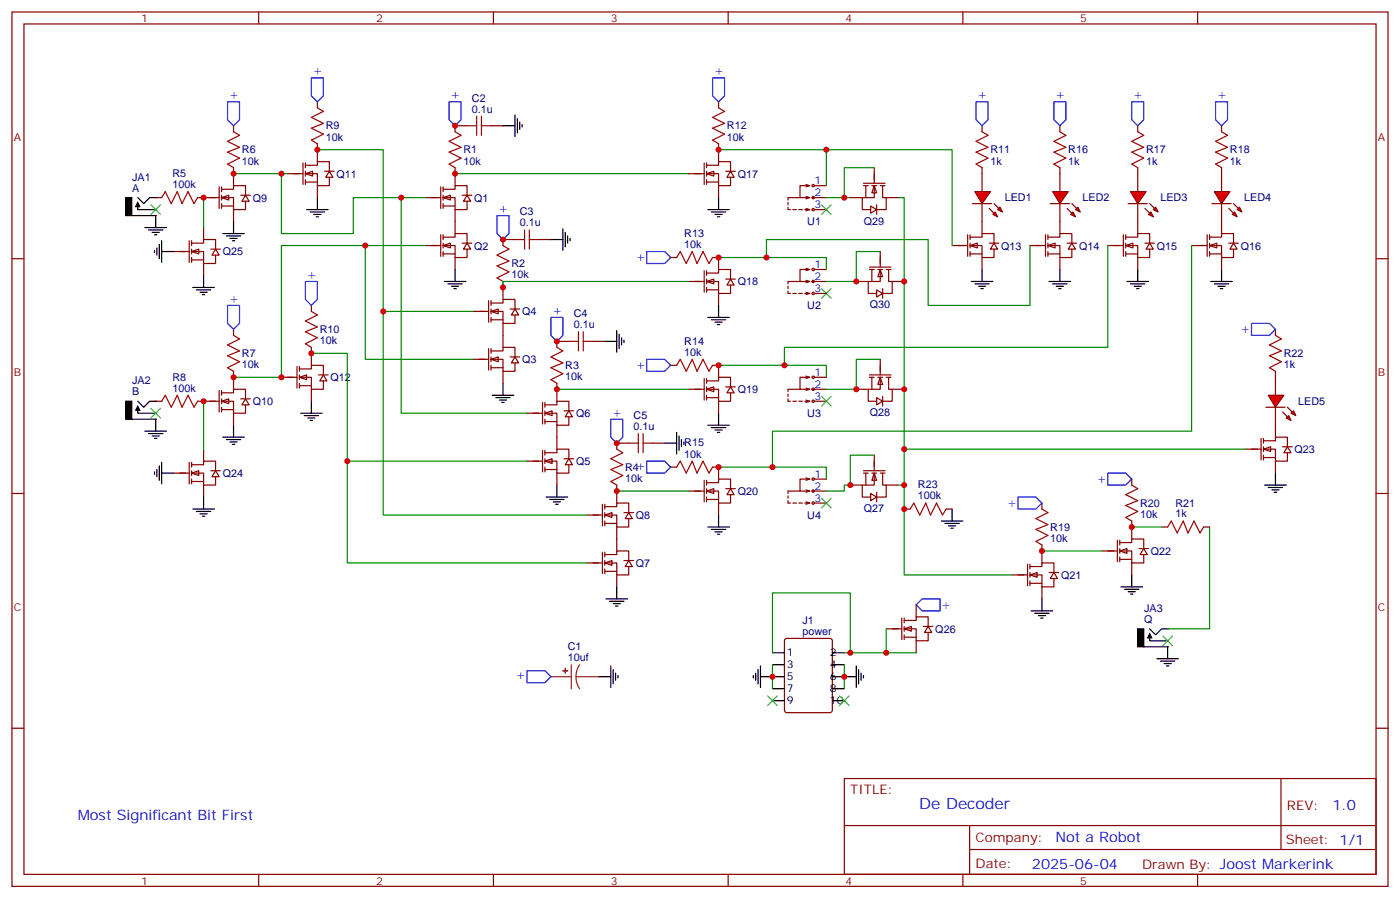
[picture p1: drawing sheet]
<svg xmlns="http://www.w3.org/2000/svg" width="412mm" height="265mm" viewBox="0 0 412 265" stroke-linecap="round" stroke-linejoin="round" font-family="sans-serif">
<g fill="none" stroke="#870000" stroke-width=".35">
<path d="M3.5 3.5h405.4v257.6h-405.4zM7.1 7.1h398.2v250.4h-398.2zM76.2 3.5v3.6M145.3 3.5v3.6M214.5 3.5v3.6M283.6 3.5v3.6M352.8 3.5v3.6M3.5 76.2h3.6M405.3 76.2h3.6M3.5 145.3h3.6M405.3 145.3h3.6M3.5 214.5h3.6"/>
<path d="M405.3 214.5h3.6M248.7 229.3h156.6v28.2h-156.6zM377.3 229.3v20.9M76.2 257.5v3.6M145.3 257.5v3.6M214.5 257.5v3.6M248.7 243.2h156.5M283.6 257.5v3.6M285.6 250.2h119.6M285.6 243.2v14.1M352.8 257.5v3.6"/>
</g>
<g fill="#fff" stroke="#870000" stroke-width=".35">
<path d="M130.5 58.2l2.1-.7v1.4z"/>
<path d="M137.6 57.5l1 1.8h-2.1z"/>
</g>
<path d="M125.2 58.2h4.6M129.8 55v6.4M130.5 55.7h3.6v-1h3.5v2.8M130.5 58.2h3.6v3.5h3.5v-2.4M130.5 55v1.4M130.5 57.5v1.4M130.5 60v1.4M134.1 51.2v3.5M136.2 57.5h2.8M130.5 60.7h3.6M134.1 61.7v3.6" fill="none" stroke="#870000" stroke-width=".35"/>
<g fill="#fff" stroke="#870000" stroke-width=".35">
<path d="M130.5 72.3l2.1-.7v1.4z"/>
<path d="M137.6 71.6l1 1.8h-2.1z"/>
</g>
<g fill="none" stroke="#870000" stroke-width=".35">
<path d="M134.1 37v1.8M134.1 49.4v1.8M125.2 72.3h4.6M129.8 69.1v6.4M130.5 69.8h3.6v-1h3.5v2.8M130.5 72.3h3.6v3.5h3.5v-2.4M130.5 74.8h3.6M130.5 69.1v1.5M130.5 71.6v1.4M130.5 74.1v1.4M134.1 65.3v3.5M134.1 75.8v3.6"/>
<path d="M136.2 71.6h2.8M148.2 70.6v1.7M148.2 82.9v1.8"/>
</g>
<path d="M134.1 79.4v3.5M130.9 82.9h6.3M131.9 83.6h4.3M133 84.3h2.1M133.7 85h.7M145 116.4h6.3M146 117.1h4.3M147.1 117.8h2.1M147.8 118.5h.7M148.2 112.9v3.5" fill="none" stroke="#000" stroke-width=".35"/>
<path d="M134.1 38.8l1.7 1.1-3.5 1.7 3.5 1.8-3.5 1.4 3.5 1.8-3.5 1.7 1.8 1.1M148.2 72.3l1.7 1.1-3.5 1.7 3.5 1.8-3.5 1.4 3.5 1.8-3.5 1.7 1.8 1.1" fill="none" stroke="#a10000" stroke-width=".35"/>
<path d="M132.3 30h3.5v5.3l-1.7 1.7-1.8-1.7zM146.4 63.5h3.5v5.3l-1.7 1.8-1.8-1.8z" fill="none" stroke="#00f" stroke-width=".35"/>
<g fill="#fff" stroke="#870000" stroke-width=".35">
<path d="M144.6 105.8l2.2-.7v1.4z"/>
<path d="M151.7 105.1l1.1 1.8h-2.2z"/>
</g>
<path d="M148.2 98.8v3.5M139.3 105.8h4.6M143.9 102.7v6.3M144.6 103.4h3.6v-1.1h3.5v2.8M144.6 105.8h3.6v3.6h3.5v-2.5M144.6 108.3h3.6M144.6 102.7v1.4M144.6 105.1v1.4M144.6 107.6v1.4M148.2 109.4v3.5M150.3 105.1h2.8" fill="none" stroke="#870000" stroke-width=".35"/>
<g fill="#fff" stroke="#870000" stroke-width=".35">
<path d="M144.6 91.7l2.2-.7v1.4z"/>
<path d="M151.7 91l1.1 1.8h-2.2z"/>
</g>
<g fill="none" stroke="#870000" stroke-width=".35">
<path d="M139.3 91.7h4.6M143.9 88.5v6.4M144.6 89.3h3.6v-1.1h3.5v2.8M144.6 91.7h3.6v3.6h3.5v-2.5M144.6 94.2h3.6M144.6 88.5v1.5M144.6 91v1.4M144.6 93.5v1.4M148.2 84.7v3.5M148.2 95.3v3.5M150.3 91h2.8M164 100.5v1.8"/>
<path d="M164 112.9v1.8"/>
</g>
<path d="M162.3 93.5h3.5v5.3l-1.8 1.7-1.7-1.7z" fill="none" stroke="#00f" stroke-width=".35"/>
<path d="M164 102.3l1.8 1.1-3.5 1.7 3.5 1.8-3.5 1.4 3.5 1.8-3.5 1.7 1.7 1.1" fill="none" stroke="#a10000" stroke-width=".35"/>
<path d="M160.9 146.4h6.3M161.9 147.1h4.3M163 147.8h2.1M163.7 148.5h.7M164 142.9v3.5" fill="none" stroke="#000" stroke-width=".35"/>
<g fill="#fff" stroke="#870000" stroke-width=".35">
<path d="M160.5 135.8l2.1-.7v1.4z"/>
<path d="M167.6 135.1l1 1.8h-2.1z"/>
</g>
<path d="M155.2 135.8h4.6M159.8 132.6v6.4M160.5 133.4h3.5v-1.1h3.6v2.8M160.5 135.8h3.5v3.5h3.6v-2.4M160.5 138.3h3.5M160.5 132.6v1.5M160.5 135.1v1.4M160.5 137.6v1.4M164 128.8v3.5M164 139.3v3.6M166.2 135.1h2.8" fill="none" stroke="#870000" stroke-width=".35"/>
<g fill="#fff" stroke="#870000" stroke-width=".35">
<path d="M160.5 121.7l2.1-.7v1.4z"/>
<path d="M167.6 121l1 1.8h-2.1z"/>
</g>
<g fill="none" stroke="#870000" stroke-width=".35">
<path d="M159.8 118.5v6.4M160.5 119.2h3.5v-1h3.6v2.8M160.5 118.5v1.4M164 114.7v3.5M155.2 121.7h4.6M160.5 121.7h3.5v3.5h3.6v-2.4M160.5 124.2h3.5M160.5 121v1.4M160.5 123.5v1.4M164 125.2v3.6M166.2 121h2.8M181.7 130.5v1.8"/>
<path d="M181.7 142.9v1.7"/>
</g>
<path d="M179.9 123.5h3.5v5.3l-1.7 1.7-1.8-1.7z" fill="none" stroke="#00f" stroke-width=".35"/>
<path d="M181.7 132.3l1.7 1.1-3.5 1.7 3.5 1.8-3.5 1.4 3.5 1.8-3.5 1.7 1.8 1.1" fill="none" stroke="#a10000" stroke-width=".35"/>
<path d="M178.5 176.4h6.4M179.6 177.1h4.2M180.6 177.8h2.1M181.3 178.5h.7M181.7 172.9v3.5" fill="none" stroke="#000" stroke-width=".35"/>
<g fill="#fff" stroke="#870000" stroke-width=".35">
<path d="M178.2 165.8l2.1-.7v1.4z"/>
<path d="M185.2 165.1l1.1 1.8h-2.2z"/>
</g>
<path d="M181.7 158.8v3.5M172.9 165.8h4.5M177.4 162.6v6.4M178.2 163.3h3.5v-1h3.5v2.8M178.2 165.8h3.5v3.5h3.5v-2.4M178.2 168.3h3.5M178.2 162.6v1.4M178.2 165.1v1.4M178.2 167.6v1.4M181.7 169.3v3.6M183.8 165.1h2.8" fill="none" stroke="#870000" stroke-width=".35"/>
<g fill="#fff" stroke="#870000" stroke-width=".35">
<path d="M178.2 151.7l2.1-.7v1.4z"/>
<path d="M185.2 151l1.1 1.8h-2.2z"/>
</g>
<path d="M172.9 151.7h4.5M177.4 148.5v6.4M178.2 149.2h3.5v-1h3.5v2.8M178.2 151.7h3.5v3.5h3.5v-2.4M178.2 154.2h3.5M178.2 148.5v1.4M178.2 151v1.4M178.2 153.5v1.4M181.7 144.6v3.6M181.7 155.2v3.6M183.8 151h2.8" fill="none" stroke="#870000" stroke-width=".35"/>
<g fill="#870000">
<circle cx="45.9" cy="63.5" r=".18"/>
<circle cx="45.9" cy="61.7" r=".18"/>
<circle cx="45.9" cy="58.2" r=".18"/>
</g>
<path d="M37 58.2h1.8v5.3h-1.8z" fill="#000" stroke="#000" stroke-width=".35"/>
<path d="M40.6 60v1.7h5.3M40.6 58.2l1.7 1.8 1.8-1.8h1.8M38.8 63.5h7.1" fill="none" stroke="#000" stroke-width=".35"/>
<path d="M40.6 59.3l.9 1.7h-1.8z" fill="#000"/>
<path d="M47.6 58.2l1.1-1.8 1.7 3.6 1.8-3.6 1.4 3.6 1.8-3.6 1.7 3.6 1.1-1.8" fill="none" stroke="#a10000" stroke-width=".35"/>
<path d="M45.9 58.2h1.7M58.2 58.2h1.8" fill="none" stroke="#870000" stroke-width=".35"/>
<g fill="#fff" stroke="#870000" stroke-width=".35">
<path d="M65.3 58.2l2.1-.7v1.4z"/>
<path d="M72.3 57.5l1.1 1.8h-2.1z"/>
</g>
<g fill="none" stroke="#870000" stroke-width=".35">
<path d="M68.8 37v1.8M60 58.2h4.6M64.6 55v6.4M65.3 55.7h3.5v-1h3.5v2.8M65.3 58.2h3.5v3.5h3.5v-2.4M65.3 55v1.4M65.3 57.5v1.4M65.3 60v1.4M68.8 49.4v5.3M70.9 57.5h2.8M65.3 60.7h3.5M68.8 61.7v3.6"/>
<path d="M68.8 97v1.8M68.8 109.4v1.7"/>
</g>
<g fill="none" stroke="#000" stroke-width=".35">
<path d="M42.7 67h6.3M43.7 67.7h4.3M44.8 68.4h2.1M45.5 69.1h.7M45.9 63.5v3.5M65.6 68.8h6.4M66.7 69.5h4.2M67.7 70.2h2.1M68.4 70.9h.7M68.8 65.3v3.5M42.7 127h6.3M43.7 127.7h4.3"/>
<path d="M44.8 128.4h2.1M45.5 129.1h.7M45.9 123.5v3.5M65.6 128.8h6.4M66.7 129.5h4.2M67.7 130.2h2.1M68.4 130.9h.7M68.8 125.2v3.6"/>
</g>
<path d="M67 30h3.6v5.3l-1.8 1.7-1.8-1.7zM67 90h3.6v5.3l-1.8 1.7-1.8-1.7z" fill="none" stroke="#00f" stroke-width=".35"/>
<path d="M68.8 38.8l1.8 1.1-3.6 1.7 3.6 1.8-3.6 1.4 3.6 1.8-3.6 1.7 1.8 1.1M68.8 98.8l1.8 1-3.6 1.8 3.6 1.8-3.6 1.4 3.6 1.7-3.6 1.8 1.8 1.1" fill="none" stroke="#a10000" stroke-width=".35"/>
<g fill="#fff" stroke="#870000" stroke-width=".35">
<path d="M65.3 118.2l2.1-.7v1.4z"/>
<path d="M72.3 117.5l1.1 1.7h-2.1z"/>
</g>
<path d="M45.9 118.2h1.7M58.2 118.2h6.4M64.6 115v6.4M65.3 115.7h3.5v-1h3.5v2.8M65.3 118.2h3.5v3.5h3.5v-2.5M65.3 115v1.4M65.3 117.5v1.4M65.3 119.9v1.5M68.8 111.1v3.6M70.9 117.5h2.8M65.3 120.7h3.5M68.8 121.7v3.5" fill="none" stroke="#870000" stroke-width=".35"/>
<path d="M47.6 118.2l1.1-1.8 1.7 3.5 1.8-3.5 1.4 3.5 1.8-3.5 1.7 3.5 1.1-1.7" fill="none" stroke="#a10000" stroke-width=".35"/>
<g fill="#870000">
<circle cx="45.9" cy="123.5" r=".18"/>
<circle cx="45.9" cy="121.7" r=".18"/>
<circle cx="45.9" cy="118.2" r=".18"/>
</g>
<path d="M37 118.2h1.8v5.3h-1.8z" fill="#000" stroke="#000" stroke-width=".35"/>
<path d="M93.5 58.2v3.5M90.3 61.7h6.4M91.4 62.4h4.2M92.4 63.1h2.1M93.1 63.9h.7M40.6 119.9v1.8h5.3M40.6 118.2l1.7 1.7 1.8-1.7h1.8M38.8 123.5h7.1" fill="none" stroke="#000" stroke-width=".35"/>
<path d="M40.6 119.2l.9 1.8h-1.8z" fill="#000"/>
<path d="M44.4 60.3l2.9 2.8M47.3 60.3l-2.9 2.8M44.4 120.3l2.9 2.8M47.3 120.3l-2.9 2.8" fill="none" stroke="#3c3" stroke-width=".35"/>
<path d="M93.5 31.8l1.7 1-3.5 1.8 3.5 1.7-3.5 1.4 3.5 1.8-3.5 1.8 1.8 1" fill="none" stroke="#a10000" stroke-width=".35"/>
<path d="M93.5 30v1.8M93.5 42.3v1.8" fill="none" stroke="#870000" stroke-width=".35"/>
<path d="M91.7 22.9h3.5v5.3l-1.7 1.8-1.8-1.8z" fill="none" stroke="#00f" stroke-width=".35"/>
<g fill="#fff" stroke="#870000" stroke-width=".35">
<path d="M90 51.2l2.1-.8v1.5z"/>
<path d="M97 50.4l1.1 1.8h-2.1z"/>
</g>
<g fill="none" stroke="#870000" stroke-width=".35">
<path d="M84.7 51.2h4.6M89.3 48v6.3M90 48.7h3.5v-1.1h3.5v2.8M90 51.2h3.5v3.5h3.5v-2.5M90 53.6h3.5M90 48v1.4M90 50.4v1.5M90 52.9v1.4M93.5 44.1v3.5M93.5 54.7v3.5M95.6 50.4h2.8M91.7 90v1.7"/>
<path d="M91.7 102.3v1.8"/>
</g>
<path d="M68.8 51.2h15.9" fill="none" stroke="#008700" stroke-width=".35"/>
<path d="M91.7 91.7l1.8 1.1-3.5 1.7 3.5 1.8-3.5 1.4 3.5 1.8-3.5 1.7 1.7 1.1" fill="none" stroke="#a10000" stroke-width=".35"/>
<path d="M90 82.9h3.5v5.3l-1.8 1.8-1.7-1.8z" fill="none" stroke="#00f" stroke-width=".35"/>
<path d="M91.7 118.2v3.5M88.5 121.7h6.4M89.6 122.4h4.2M90.7 123.1h2.1M91.4 123.8h.7" fill="none" stroke="#000" stroke-width=".35"/>
<g fill="#fff" stroke="#870000" stroke-width=".35">
<path d="M88.2 111.1l2.1-.7v1.4z"/>
<path d="M95.2 110.4l1.1 1.8h-2.1z"/>
</g>
<path d="M82.9 111.1h4.6M87.5 108v6.3M88.2 108.7h3.5v-1.1h3.5v2.8M88.2 111.1h3.5v3.6h3.5v-2.5M88.2 113.6h3.5M88.2 108v1.4M88.2 110.4v1.4M88.2 112.9v1.4M91.7 104.1v3.5M91.7 114.7v3.5M93.8 110.4h2.9" fill="none" stroke="#870000" stroke-width=".35"/>
<path d="M82.9 51.2v17.6h21.2v-10.6h21.1M93.5 44.1h19.4v47.6h26.4M118.2 58.2v63.5h37M107.6 72.3v33.5h31.7M125.2 72.3h-42.3v38.8h-14.1M112.9 91.7v60h60M91.7 104.1h10.6v61.7h70.6M102.3 135.8h52.9" fill="none" stroke="#008700" stroke-width=".35"/>
<g fill="#fff" stroke="#870000" stroke-width=".35">
<path d="M285.8 72.3l2.1-.7v1.4z"/>
<path d="M292.8 71.6l1.1 1.8h-2.2z"/>
</g>
<path d="M280.5 72.3h4.5M285 69.1v6.4M285.8 69.8h3.5v-1h3.5v2.8M285.8 72.3h3.5v3.5h3.5v-2.4M285.8 74.8h3.5M285.8 69.1v1.5M285.8 71.6v1.4M285.8 74.1v1.4M289.3 65.3v3.5M289.3 75.8v3.6M291.4 71.6h2.8" fill="none" stroke="#870000" stroke-width=".35"/>
<path d="M289.3 79.4v3.5M286.1 82.9h6.4M287.2 83.6h4.2M288.2 84.3h2.1M288.9 85h.7" fill="none" stroke="#000" stroke-width=".35"/>
<g fill="#f00" stroke="#870000" stroke-width=".35">
<path d="M287.2 56.4h4.5l-2.4 3.6z"/>
<path d="M286.5 60h5.6z"/>
</g>
<g fill="#870000" stroke="#870000" stroke-width=".35">
<path d="M292.8 60l1.4 1.4z"/>
<path d="M291.4 61.4l1.4 1.4z"/>
</g>
<g fill="#f00" stroke="#870000" stroke-width=".35">
<path d="M294.6 61l.7 1.4-1.4-.7z"/>
<path d="M292.5 63.1l.7-.7 .7 1.5z"/>
</g>
<path d="M289.3 37v1.8M312.2 37v1.8M289.3 49.4v7M289.3 60v5.3M312.2 49.4v1.8" fill="none" stroke="#870000" stroke-width=".35"/>
<path d="M289.3 38.8l1.7 1.1-3.5 1.7 3.5 1.8-3.5 1.4 3.5 1.8-3.5 1.7 1.8 1.1M312.2 38.8l1.8 1.1-3.6 1.7 3.6 1.8-3.6 1.4 3.6 1.8-3.6 1.7 1.8 1.1" fill="none" stroke="#a10000" stroke-width=".35"/>
<path d="M287.5 30h3.5v5.3l-1.7 1.7-1.8-1.7zM310.4 30h3.6v5.3l-1.8 1.7-1.8-1.7z" fill="none" stroke="#00f" stroke-width=".35"/>
<g fill="#f00" stroke="#870000" stroke-width=".35">
<path d="M310.1 56.4h4.6l-2.5 3.6z"/>
<path d="M309.4 60h5.6z"/>
</g>
<g fill="#870000" stroke="#870000" stroke-width=".35">
<path d="M315.7 60l1.4 1.4z"/>
<path d="M314.3 61.4l1.4 1.4z"/>
</g>
<g fill="#f00" stroke="#870000" stroke-width=".35">
<path d="M317.5 61l.7 1.4-1.4-.7z"/>
<path d="M316.1 62.4l.7 1.5-1.4-.8z"/>
</g>
<path d="M312.2 51.2v5.2M312.2 60v5.3" fill="none" stroke="#870000" stroke-width=".35"/>
<path d="M312.2 79.4v3.5M309 82.9h6.4M310.1 83.6h4.2M311.1 84.3h2.2M311.9 85h.7" fill="none" stroke="#000" stroke-width=".35"/>
<g fill="#fff" stroke="#870000" stroke-width=".35">
<path d="M308.7 72.3l2.1-.7v1.4z"/>
<path d="M315.7 71.6l1.1 1.8h-2.1z"/>
</g>
<g fill="none" stroke="#870000" stroke-width=".35">
<path d="M335.1 37v1.8M335.1 49.4v1.8M303.4 72.3h4.6M308 69.1v6.4M308.7 69.8h3.5v-1h3.5v2.8M308.7 72.3h3.5v3.5h3.5v-2.4M308.7 74.8h3.5M308.7 69.1v1.5M308.7 71.6v1.4M308.7 74.1v1.4M312.2 65.3v3.5M312.2 75.8v3.6"/>
<path d="M314.3 71.6h2.8"/>
</g>
<path d="M333.4 30h3.5v5.3l-1.8 1.7-1.7-1.7z" fill="none" stroke="#00f" stroke-width=".35"/>
<path d="M335.1 38.8l1.8 1.1-3.5 1.7 3.5 1.8-3.5 1.4 3.5 1.8-3.5 1.7 1.7 1.1" fill="none" stroke="#a10000" stroke-width=".35"/>
<g fill="#f00" stroke="#870000" stroke-width=".35">
<path d="M333 56.4h4.6l-2.5 3.6z"/>
<path d="M332.3 60h5.7z"/>
</g>
<g fill="#870000" stroke="#870000" stroke-width=".35">
<path d="M338.7 60l1.4 1.4z"/>
<path d="M337.3 61.4l1.4 1.4z"/>
</g>
<g fill="#f00" stroke="#870000" stroke-width=".35">
<path d="M339.7 61.7l.7-.7 .7 1.4z"/>
<path d="M339 62.4l.7 1.5-1.4-.8z"/>
</g>
<path d="M335.1 51.2v5.2M335.1 60v5.3" fill="none" stroke="#870000" stroke-width=".35"/>
<path d="M335.1 79.4v3.5M332 82.9h6.3M333 83.6h4.3M334.1 84.3h2.1M334.8 85h.7" fill="none" stroke="#000" stroke-width=".35"/>
<g fill="#fff" stroke="#870000" stroke-width=".35">
<path d="M331.6 72.3l2.1-.7v1.4z"/>
<path d="M338.7 71.6l1 1.8h-2.1z"/>
</g>
<g fill="none" stroke="#870000" stroke-width=".35">
<path d="M359.8 37v1.8M359.8 49.4v1.8M326.3 72.3h4.6M330.9 69.1v6.4M331.6 69.8h3.5v-1h3.6v2.8M331.6 72.3h3.5v3.5h3.6v-2.4M331.6 74.8h3.5M331.6 69.1v1.5M331.6 71.6v1.4M331.6 74.1v1.4M335.1 65.3v3.5M335.1 75.8v3.6"/>
<path d="M337.3 71.6h2.8"/>
</g>
<path d="M358.1 30h3.5v5.3l-1.8 1.7-1.7-1.7z" fill="none" stroke="#00f" stroke-width=".35"/>
<path d="M359.8 38.8l1.8 1.1-3.5 1.7 3.5 1.8-3.5 1.4 3.5 1.8-3.5 1.7 1.7 1.1" fill="none" stroke="#a10000" stroke-width=".35"/>
<g fill="#f00" stroke="#870000" stroke-width=".35">
<path d="M357.7 56.4h4.6l-2.5 3.6z"/>
<path d="M357 60h5.7z"/>
</g>
<g fill="#870000" stroke="#870000" stroke-width=".35">
<path d="M363.4 60l1.4 1.4z"/>
<path d="M361.9 61.4l1.5 1.4z"/>
</g>
<g fill="#f00" stroke="#870000" stroke-width=".35">
<path d="M365.1 61l.7 1.4-1.4-.7z"/>
<path d="M363.7 62.4l.7 1.5-1.4-.8z"/>
</g>
<path d="M359.8 51.2v5.2M359.8 60v5.3" fill="none" stroke="#870000" stroke-width=".35"/>
<path d="M359.8 79.4v3.5M356.7 82.9h6.3M357.7 83.6h4.2M358.8 84.3h2.1M359.5 85h.7" fill="none" stroke="#000" stroke-width=".35"/>
<g fill="#fff" stroke="#870000" stroke-width=".35">
<path d="M356.3 72.3l2.1-.7v1.4z"/>
<path d="M363.4 71.6l1 1.8h-2.1z"/>
</g>
<path d="M351 72.3h4.6M355.6 69.1v6.4M356.3 69.8h3.5v-1h3.6v2.8M356.3 72.3h3.5v3.5h3.6v-2.4M356.3 74.8h3.5M356.3 69.1v1.5M356.3 71.6v1.4M356.3 74.1v1.4M359.8 65.3v3.5M359.8 75.8v3.6M361.9 71.6h2.9" fill="none" stroke="#870000" stroke-width=".35"/>
<path d="M211.7 58.2v3.5M208.5 61.7h6.3M209.5 62.4h4.3M210.6 63.1h2.1M211.3 63.9h.7" fill="none" stroke="#000" stroke-width=".35"/>
<path d="M134.1 51.2h68.7" fill="none" stroke="#008700" stroke-width=".35"/>
<g fill="#fff" stroke="#870000" stroke-width=".35">
<path d="M208.1 51.2l2.2-.8v1.5z"/>
<path d="M215.2 50.4l1.1 1.8h-2.2z"/>
</g>
<g fill="none" stroke="#870000" stroke-width=".35">
<path d="M202.8 51.2h4.6M207.4 48v6.3M208.1 48.7h3.6v-1.1h3.5v2.8M208.1 51.2h3.6v3.5h3.5v-2.5M208.1 53.6h3.6M208.1 48v1.4M208.1 50.4v1.5M208.1 52.9v1.4M211.7 44.1v3.5M211.7 54.7v3.5M213.8 50.4h2.8M232.1 59.6v.7"/>
<path d="M235.7 58.2h-3.6v.7M237.4 57.9l1.1 .3M237.4 54.3l1.1 .4M238.5 54.7h-2.8v3.5h2.8M238.5 58.2l-1.1 .4M238.5 54.7l-1.1 .3M239.2 58.2h4.2M239.9 54.7h3.5M232.1 61v.7h.7M233.5 61.7h1.1M235.3 61.7h1.1M237.1 61.7h1.4"/>
<path d="M237.4 61.4l1.1 .3M238.5 61.7l-1.1 .4M239.9 61.7h3.5"/>
<circle cx="239.5" cy="58.2" r=".35"/>
<circle cx="239.5" cy="54.7" r=".35"/>
<circle cx="239.5" cy="61.7" r=".35"/>
</g>
<g fill="#fff" stroke="#870000" stroke-width=".35">
<path d="M208.1 82.9l2.2-.7v1.4z"/>
<path d="M215.2 82.2l1.1 1.8h-2.2z"/>
</g>
<path d="M207.4 79.7v6.4M208.1 79.7v1.4M211.7 75.8v3.6M202.8 82.9h4.6M208.1 80.4h3.6v-1h3.5v2.8M208.1 82.9h3.6v3.5h3.5v-2.4M208.1 85.4h3.6M208.1 82.2v1.4M208.1 84.7v1.4M211.7 86.4v3.6M213.8 82.2h2.8" fill="none" stroke="#870000" stroke-width=".35"/>
<path d="M208.5 93.5h6.3M209.5 94.2h4.3M210.6 94.9h2.1M211.3 95.6h.7M211.7 90v3.5M208.5 125.2h6.3M209.5 125.9h4.3M210.6 126.6h2.1M211.3 127.4h.7M211.7 121.7v3.5" fill="none" stroke="#000" stroke-width=".35"/>
<path d="M202.8 82.9h-54.6v1.8" fill="none" stroke="#008700" stroke-width=".35"/>
<g fill="#fff" stroke="#870000" stroke-width=".35">
<path d="M208.1 114.7l2.2-.8v1.5z"/>
<path d="M215.2 113.9l1.1 1.8h-2.2z"/>
</g>
<path d="M202.8 114.7h4.6M207.4 111.5v6.3M208.1 112.2h3.6v-1.1h3.5v2.8M208.1 114.7h3.6v3.5h3.5v-2.5M208.1 117.1h3.6M208.1 111.5v1.4M208.1 113.9v1.5M208.1 116.4v1.4M211.7 107.6v3.5M211.7 118.2v3.5M213.8 113.9h2.8" fill="none" stroke="#870000" stroke-width=".35"/>
<path d="M164 114.7h38.8" fill="none" stroke="#008700" stroke-width=".35"/>
<path d="M208.5 155.2h6.3M209.5 155.9h4.3M210.6 156.6h2.1M211.3 157.3h.7M211.7 151.7v3.5" fill="none" stroke="#000" stroke-width=".35"/>
<g fill="#fff" stroke="#870000" stroke-width=".35">
<path d="M208.1 144.6l2.2-.7v1.4z"/>
<path d="M215.2 143.9l1.1 1.8h-2.2z"/>
</g>
<g fill="none" stroke="#870000" stroke-width=".35">
<path d="M211.7 30v1.8M211.7 42.3v1.8M197.6 75.8h1.7M209.9 75.8h1.8M237.4 79l1.1 .4M238.5 79.4h-2.8v3.5h2.8M238.5 79.4l-1.1 .3M239.9 79.4h3.5M232.1 85.7v.7h.7M232.1 84.3v.7M233.5 86.4h1.1M235.3 86.4h1.1"/>
<path d="M235.7 82.9h-3.6v.7M237.1 86.4h1.4M237.4 86.1l1.1 .3M237.4 82.5l1.1 .4M238.5 86.4l-1.1 .4M238.5 82.9l-1.1 .4M239.2 82.9h4.2M239.9 86.4h3.5M197.6 107.6h1.7M209.9 107.6h1.8M232.1 116.1v.7M232.1 117.5v.7h.7"/>
<path d="M233.5 118.2h1.1M235.3 118.2h1.1M235.7 114.7h-3.6v.7M237.1 118.2h1.4M237.4 117.8l1.1 .4M237.4 114.3l1.1 .4M237.4 110.8l1.1 .3M238.5 111.1h-2.8v3.6h2.8M238.5 118.2l-1.1 .3M238.5 114.7l-1.1 .3M238.5 111.1l-1.1 .4M239.2 114.7h4.2"/>
<path d="M239.9 118.2h3.5M239.9 111.1h3.5M197.6 137.6h1.7M209.9 137.6h1.8v3.5M202.8 144.6h4.6M207.4 141.5v6.3M208.1 142.2h3.6v-1.1h3.5v2.8M208.1 144.6h3.6v3.6h3.5v-2.5M208.1 147.1h3.6M208.1 141.5v1.4M208.1 143.9v1.4M208.1 146.4v1.4"/>
<path d="M211.7 148.2v3.5M213.8 143.9h2.8M232.1 146.1v.7M232.1 147.5v.7h.7M233.5 148.2h1.1M235.3 148.2h1.1M235.7 144.6h-3.6v.7M237.1 148.2h1.4M237.4 147.8l1.1 .4M237.4 144.3l1.1 .3M237.4 140.8l1.1 .3M238.5 141.1h-2.8v3.5h2.8"/>
<path d="M238.5 148.2l-1.1 .3M238.5 144.6l-1.1 .4M238.5 141.1l-1.1 .4M239.2 144.6h4.2M239.9 148.2h3.5M239.9 141.1h3.5"/>
<circle cx="239.5" cy="79.4" r=".35"/>
<circle cx="239.5" cy="82.9" r=".35"/>
<circle cx="239.5" cy="86.4" r=".35"/>
<circle cx="239.5" cy="111.1" r=".35"/>
<circle cx="239.5" cy="118.2" r=".35"/>
<circle cx="239.5" cy="114.7" r=".35"/>
<circle cx="239.5" cy="148.2" r=".35"/>
<circle cx="239.5" cy="144.6" r=".35"/>
<circle cx="239.5" cy="141.1" r=".35"/>
</g>
<path d="M60 58.2v8.8M211.7 44.1h31.7v10.6M243.4 44.1h37.1v28.2M264.6 58.2h1.7v111.1h31.8M211.7 75.8h31.7v3.6M303.4 72.3v17.7h-30v-19.4h-47.6v5.2M326.3 72.3v30h-95.2v5.3M351 72.3v54.7h-123.5v10.6M211.7 107.6h31.7v3.5M211.7 137.6h31.7v3.5M181.7 144.6h21.1" fill="none" stroke="#008700" stroke-width=".35"/>
<path d="M242 60.3l2.8 2.8M244.8 60.3l-2.8 2.8M242 85l2.8 2.8M244.8 85l-2.8 2.8M242 116.8l2.8 2.8M244.8 116.8l-2.8 2.8M242 146.8l2.8 2.8M244.8 146.8l-2.8 2.8" fill="none" stroke="#3c3" stroke-width=".35"/>
<path d="M209.9 22.9h3.5v5.3l-1.7 1.8-1.8-1.8zM190.5 74.1h5.3l1.8 1.7-1.8 1.8h-5.3zM190.5 105.8h5.3l1.8 1.8-1.8 1.8h-5.3zM190.5 135.8h5.3l1.8 1.8-1.8 1.7h-5.3z" fill="none" stroke="#00f" stroke-width=".35"/>
<path d="M211.7 31.8l1.7 1-3.5 1.8 3.5 1.7-3.5 1.4 3.5 1.8-3.5 1.8 1.8 1M199.3 75.8l1.1-1.7 1.7 3.5 1.8-3.5 1.4 3.5 1.8-3.5 1.7 3.5 1.1-1.8M199.3 107.6l1.1-1.8 1.7 3.6 1.8-3.6 1.4 3.6 1.8-3.6 1.7 3.6 1.1-1.8M199.3 137.6l1.1-1.8 1.7 3.5 1.8-3.5 1.4 3.5 1.8-3.5 1.7 3.5 1.1-1.7" fill="none" stroke="#a10000" stroke-width=".35"/>
<path d="M56.8 149.9h6.3M57.9 150.6h4.2M58.9 151.3h2.1M59.6 152h.7M60 146.4v3.5" fill="none" stroke="#000" stroke-width=".35"/>
<g fill="#fff" stroke="#870000" stroke-width=".35">
<path d="M303.4 169.3l2.1-.7v1.4z"/>
<path d="M310.4 168.6l1.1 1.8h-2.1z"/>
</g>
<g fill="none" stroke="#870000" stroke-width=".35">
<path d="M306.9 148.2v1.7M333.4 141.1v1.8M333.4 153.5v1.7M298.1 169.3h4.6M302.7 166.2v6.3M303.4 166.9h3.5v-1.1h3.5v2.8M303.4 169.3h3.5v3.6h3.5v-2.5M303.4 171.8h3.5M303.4 166.2v1.4M303.4 168.6v1.4M303.4 171.1v1.4M306.9 160.5v5.3"/>
<path d="M306.9 172.9v3.5M309 168.6h2.9"/>
</g>
<path d="M306.9 149.9l1.8 1.1-3.5 1.8 3.5 1.7-3.5 1.4 3.5 1.8-3.5 1.8 1.7 1M333.4 142.9l1.7 1-3.5 1.8 3.5 1.8-3.5 1.4 3.5 1.7-3.5 1.8 1.8 1.1" fill="none" stroke="#a10000" stroke-width=".35"/>
<path d="M326.3 139.3h5.3l1.8 1.8-1.8 1.8h-5.3zM299.9 146.4h5.3l1.7 1.8-1.7 1.7h-5.3z" fill="none" stroke="#00f" stroke-width=".35"/>
<path d="M303.7 179.9h6.4M306.9 176.4v3.5M330.2 172.9h6.3M331.3 173.6h4.2M332.3 174.3h2.1M333 175h.7M333.4 169.3v3.6M304.8 180.6h4.2M305.9 181.3h2.1M306.6 182h.7" fill="none" stroke="#000" stroke-width=".35"/>
<g fill="#fff" stroke="#870000" stroke-width=".35">
<path d="M329.8 162.3l2.2-.7v1.4z"/>
<path d="M336.9 161.6l1.1 1.7h-2.2z"/>
</g>
<path d="M329.1 159.1v6.4M329.8 159.8h3.6v-1h3.5v2.8M329.8 159.1v1.4M333.4 155.2v3.6M324.6 162.3h4.5M329.8 162.3h3.6v3.5h3.5v-2.5M329.8 164.7h3.6M329.8 161.6v1.4M329.8 164v1.5M333.4 165.8v3.5M335.5 161.6h2.8" fill="none" stroke="#870000" stroke-width=".35"/>
<path d="M306.9 162.3h17.7" fill="none" stroke="#008700" stroke-width=".35"/>
<g fill="#870000">
<circle cx="344" cy="190.5" r=".18"/>
<circle cx="344" cy="188.7" r=".18"/>
<circle cx="344" cy="185.2" r=".18"/>
</g>
<path d="M335.1 185.2h1.8v5.3h-1.8z" fill="#000" stroke="#000" stroke-width=".35"/>
<path d="M336.9 190.5h7.1v3.5M338.7 187v1.7h5.3M338.7 185.2l1.7 1.8 1.8-1.8h1.8M340.8 194h6.3M341.8 194.7h4.3M342.9 195.4h2.1M343.6 196.1h.7" fill="none" stroke="#000" stroke-width=".35"/>
<path d="M338.7 186.3l.8 1.7h-1.7z" fill="#000"/>
<path d="M356.3 155.2v30h-12.3" fill="none" stroke="#008700" stroke-width=".35"/>
<path d="M344 155.2l1-1.7 1.8 3.5 1.7-3.5 1.5 3.5 1.7-3.5 1.8 3.5 1-1.8" fill="none" stroke="#a10000" stroke-width=".35"/>
<path d="M342.2 155.2h1.8M354.5 155.2h1.8" fill="none" stroke="#870000" stroke-width=".35"/>
<path d="M342.5 187.3l2.9 2.8M345.4 187.3l-2.9 2.8" fill="none" stroke="#3c3" stroke-width=".35"/>
<g fill="#fff" stroke="#870000" stroke-width=".35">
<path d="M372.2 132.3l2.1-.7v1.4z"/>
<path d="M379.2 131.6l1.1 1.8h-2.1z"/>
</g>
<path d="M366.9 132.3h4.6M371.5 129.1v6.4M372.2 129.8h3.5v-1h3.5v2.8M372.2 132.3h3.5v3.5h3.5v-2.4M372.2 134.8h3.5M372.2 129.1v1.4M372.2 131.6v1.4M372.2 134.1v1.4M375.7 125.2v3.6M375.7 135.8v3.5M377.8 131.6h2.8" fill="none" stroke="#870000" stroke-width=".35"/>
<path d="M375.7 139.3v3.6M372.5 142.9h6.4M373.6 143.6h4.2M374.6 144.3h2.2M375.4 145h.7" fill="none" stroke="#000" stroke-width=".35"/>
<g fill="#f00" stroke="#870000" stroke-width=".35">
<path d="M373.6 116.4h4.6l-2.5 3.5z"/>
<path d="M372.9 119.9h5.6z"/>
</g>
<g fill="#870000" stroke="#870000" stroke-width=".35">
<path d="M379.2 119.9l1.4 1.5z"/>
<path d="M377.8 121.4l1.4 1.4z"/>
</g>
<g fill="#f00" stroke="#870000" stroke-width=".35">
<path d="M381 121l.7 1.4-1.4-.7z"/>
<path d="M379.6 122.4l.7 1.4-1.4-.7z"/>
</g>
<g fill="none" stroke="#870000" stroke-width=".35">
<path d="M134.1 37h3.5M144.6 37h3.6M148.2 70.6h3.5M158.7 70.6h3.6M375.7 97v1.8M164 100.5h3.6M174.6 100.5h3.6M375.7 109.4v7M375.7 119.9v5.3M181.7 130.5h3.5M192.3 130.5h3.5M266.3 149.9h1.8"/>
<path d="M278.7 149.9h1.8M231.3 188.2l.5-.2h12.7l.6 .5 .1 20.7-.5 .6-12.9 .1-.7-.5v-20.7z"/>
</g>
<g fill="none" stroke="#a10000" stroke-width=".35">
<path d="M137.6 37h2.8M140.4 34.2v5.7M141.8 37h2.8M141.8 34.2v5.7M151.7 70.6h2.8M154.5 67.7v5.7M155.9 70.6h2.8M155.9 67.7v5.7M170.4 97.7v5.7M171.8 97.7v5.7M375.7 98.8l1.8 1-3.6 1.8 3.6 1.8-3.6 1.4 3.6 1.7-3.6 1.8 1.8 1.1M167.6 100.5h2.8"/>
<path d="M171.8 100.5h2.8M185.2 130.5h2.8M188 127.7v5.7M189.4 130.5h2.9M189.4 127.7v5.7M268.1 149.9l1.1-1.7 1.7 3.5 1.8-3.5 1.4 3.5 1.8-3.5 1.7 3.5 1.1-1.8"/>
</g>
<path d="M368.7 95.3h5.2l1.8 1.7-1.8 1.8h-5.2zM269.9 178.2l1.7-1.8h5.3v3.5h-5.3zM155.2 197.6h5.3l1.8 1.7-1.8 1.8h-5.3z" fill="none" stroke="#00f" stroke-width=".35"/>
<g fill="none" stroke="#000" stroke-width=".35">
<path d="M148.2 37h3.5M151.7 33.9v6.3M152.4 34.9v4.3M153.1 36v2.1M153.8 36.7v.7M162.3 70.6h3.5M165.8 67.4v6.3M166.5 68.4v4.3M167.2 69.5v2.1M167.9 70.2v.7M181.7 97.4v6.3M182.4 98.4v4.3"/>
<path d="M183.1 99.5v2.1M178.2 100.5h3.5M183.8 100.2v.7M195.8 130.5h3.5M199.3 127.4v6.3M200 128.4v4.2M200.7 129.5v2.1M201.4 130.2v.7M277.3 153.5h6.3M278.3 154.2h4.3M279.4 154.9h2.1M280.1 155.6h.7"/>
<path d="M280.5 149.9v3.6M176.4 199.3h3.5M179.9 196.1v6.4M180.6 197.2v4.2M181.3 198.3v2.1M182 199v.7M221.9 199v.7M222.6 198.3v2.1M223.3 197.2v4.2M224 199.3h7.1M224 196.1v6.4M227.5 192.3h3.6"/>
<path d="M227.5 195.8h3.6M245.2 192.3h3.5M245.2 195.8h3.5M245.2 199.3h7M252.2 196.1v6.4M252.9 197.2v4.2M253.6 198.3v2.1M254.4 199v.7M227.5 202.8h3.6M227.5 206.4h3.6M245.2 202.8h3.5M245.2 206.4h3.5"/>
</g>
<path d="M243.4 58.2h7.1M259.3 74.1h-7.1v8.8h-8.8M259.3 105.8h-7.1v8.9h-8.8M257.5 134.1h-7v8.8h-1.8v1.7h-5.3M266.3 132.3h100.6M333.4 155.2h8.8M227.5 192.3v-17.7h23v17.7M227.5 195.8v7M248.7 192.3h21.2M248.7 195.8v7" fill="none" stroke="#008700" stroke-width=".35"/>
<path d="M226.1 205l2.9 2.8M229 205l-2.9 2.8M247.3 205l2.8 2.8M250.1 205l-2.8 2.8" fill="none" stroke="#3c3" stroke-width=".35"/>
<path d="M162.3 199.3h6M168.3 195.8v7M169.7 199.3l.2 1.9 .8 1.6M169.7 199.3h6.7M170.7 195.8l-.8 1.7-.2 1.8" fill="none" stroke="#8c2424" stroke-width=".35"/>
<g fill="#8c2424" stroke="#8c2424" stroke-width=".35">
<path d="M166.5 196.9v1.4z"/>
<path d="M165.8 197.6h1.4z"/>
</g>
<g fill="#fff" stroke="#870000" stroke-width=".35">
<path d="M56.4 139.3l2.2-.7v1.5z"/>
<path d="M63.5 138.6l1.1 1.8h-2.2z"/>
</g>
<path d="M51.2 139.3h4.5M55.7 136.2v6.3M56.4 136.9h3.6v-1.1h3.5v2.8M56.4 139.3h3.6v3.6h3.5v-2.5M56.4 136.2v1.4M56.4 138.6v1.5M60 132.3v3.5M62.1 138.6h2.8M56.4 141.8h3.6M56.4 141.1v1.4M60 142.9v3.5" fill="none" stroke="#870000" stroke-width=".35"/>
<path d="M60 118.2v14.1" fill="none" stroke="#008700" stroke-width=".35"/>
<g fill="#fff" stroke="#870000" stroke-width=".35">
<path d="M56.4 74.1l2.2-.7v1.4z"/>
<path d="M63.5 73.4l1.1 1.7h-2.2z"/>
</g>
<path d="M51.2 74.1h4.5M55.7 70.9v6.4M56.4 71.6h3.6v-1h3.5v2.8M56.4 74.1h3.6v3.5h3.5v-2.5M56.4 76.6h3.6M56.4 70.9v1.4M56.4 73.4v1.4M56.4 75.8v1.5M60 67v3.6M60 77.6v3.5M62.1 73.4h2.8" fill="none" stroke="#870000" stroke-width=".35"/>
<g fill="none" stroke="#000" stroke-width=".35">
<path d="M45.5 73.7v.7M46.2 73v2.1M46.9 72v4.2M47.6 74.1h3.6M47.6 70.9v6.4M56.8 84.7h6.3M57.9 85.4h4.2M58.9 86.1h2.1M59.6 86.8h.7M60 81.1v3.6M45.5 139v.7M46.2 138.3v2.1"/>
<path d="M46.9 137.2v4.3M47.6 136.2v6.3M47.6 139.3h3.6"/>
</g>
<g fill="#fff" stroke="#870000" stroke-width=".35">
<path d="M266.3 185.2l2.2-.7v1.4z"/>
<path d="M273.4 184.5l1.1 1.8h-2.2z"/>
</g>
<path d="M269.9 178.2v3.5M261.1 185.2h4.5M265.6 182v6.4M266.3 182.7h3.6v-1h3.5v2.8M266.3 185.2h3.6v3.5h3.5v-2.4M266.3 187.7h3.6M266.3 182v1.4M266.3 184.5v1.4M266.3 187v1.4M269.9 188.7v3.6M272 184.5h2.8" fill="none" stroke="#870000" stroke-width=".35"/>
<path d="M261.1 185.2v7.1" fill="none" stroke="#008700" stroke-width=".35"/>
<g fill="#fff" stroke="#870000" stroke-width=".35">
<path d="M257.5 139.3l.7 2.2h-1.4z"/>
<path d="M256.5 145.3l1.7 1.1-1.7 1.1z"/>
</g>
<path d="M254.4 138.6h6.3M254.4 139.3h1.4M255.1 139.3v3.6M256.8 139.3h1.4M257.5 139.3v3.6h-3.5v3.5h2.5M257.5 134.1v4.5M259.3 139.3h1.4M260 139.3v3.6h1.1v3.5h-2.9M250.5 142.9h3.5M258.2 145v2.8M261.1 142.9h3.5" fill="none" stroke="#870000" stroke-width=".35"/>
<path d="M264.6 142.9h1.7" fill="none" stroke="#008700" stroke-width=".35"/>
<g fill="#fff" stroke="#870000" stroke-width=".35">
<path d="M259.3 111.1l.7 2.1h-1.4z"/>
<path d="M258.2 117.1l1.8 1.1-1.8 1z"/>
</g>
<path d="M252.2 114.7h3.6M256.1 110.4h6.4M256.1 111.1h1.4M256.8 111.1v3.6M258.6 111.1h1.4M259.3 111.1v3.6h-3.5v3.5h2.4M259.3 105.8v4.6M260 116.8v2.8M261.1 111.1h1.4M261.8 111.1v3.6h1v3.5h-2.8M262.8 114.7h3.5" fill="none" stroke="#870000" stroke-width=".35"/>
<g fill="#fff" stroke="#870000" stroke-width=".35">
<path d="M257.5 54.7l.7 2.1h-1.4z"/>
<path d="M256.5 60.7l1.7 1-1.7 1.1z"/>
</g>
<path d="M250.5 58.2h3.5M254.4 54h6.3M254.4 54.7h1.4M255.1 54.7v3.5M256.8 54.7h1.4M257.5 54.7v3.5h-3.5v3.5h2.5M257.5 49.4v4.6M259.3 54.7h1.4M260 54.7v3.5h1.1v3.5h-2.9M261.1 58.2h3.5M258.2 60.3v2.8" fill="none" stroke="#870000" stroke-width=".35"/>
<g fill="#fff" stroke="#870000" stroke-width=".35">
<path d="M259.3 79.4l.7 2.1h-1.4z"/>
<path d="M258.2 85.4l1.8 1-1.8 1.1z"/>
</g>
<path d="M256.1 78.7h6.4M256.1 79.4h1.4M256.8 79.4v3.5M258.6 79.4h1.4M259.3 79.4v3.5h-3.5v3.5h2.4M259.3 74.1v4.6M261.1 79.4h1.4M261.8 79.4v3.5h1v3.5h-2.8M252.2 82.9h3.6M260 85v2.8M262.8 82.9h3.5" fill="none" stroke="#870000" stroke-width=".35"/>
<path d="M257.5 49.4h-8.8v8.8" fill="none" stroke="#008700" stroke-width=".35"/>
<g fill="#c00">
<circle cx="68.8" cy="51.2" r=".88"/>
<circle cx="68.8" cy="111.1" r=".88"/>
<circle cx="82.9" cy="51.2" r=".88"/>
<circle cx="82.9" cy="111.1" r=".88"/>
<circle cx="93.5" cy="44.1" r=".88"/>
<circle cx="107.6" cy="72.3" r=".88"/>
<circle cx="112.9" cy="91.7" r=".88"/>
<circle cx="91.7" cy="104.1" r=".88"/>
<circle cx="118.2" cy="58.2" r=".88"/>
<circle cx="102.3" cy="135.8" r=".88"/>
<circle cx="134.1" cy="51.2" r=".88"/>
<circle cx="148.2" cy="84.7" r=".88"/>
<circle cx="164" cy="114.7" r=".88"/>
<circle cx="181.7" cy="144.6" r=".88"/>
<circle cx="211.7" cy="44.1" r=".88"/>
<circle cx="211.7" cy="75.8" r=".88"/>
<circle cx="211.7" cy="107.6" r=".88"/>
<circle cx="211.7" cy="137.6" r=".88"/>
<circle cx="243.4" cy="44.1" r=".88"/>
<circle cx="225.8" cy="75.8" r=".88"/>
<circle cx="231.1" cy="107.6" r=".88"/>
<circle cx="227.5" cy="137.6" r=".88"/>
<circle cx="60" cy="58.2" r=".88"/>
<circle cx="306.9" cy="162.3" r=".88"/>
<circle cx="248.7" cy="199.3" r=".88"/>
<circle cx="227.5" cy="199.3" r=".88"/>
<circle cx="250.5" cy="192.3" r=".88"/>
<circle cx="333.4" cy="155.2" r=".88"/>
<circle cx="266.3" cy="132.3" r=".88"/>
<circle cx="134.1" cy="37" r=".88"/>
<circle cx="148.2" cy="70.6" r=".88"/>
<circle cx="164" cy="100.5" r=".88"/>
<circle cx="181.7" cy="130.5" r=".88"/>
<circle cx="266.3" cy="149.9" r=".88"/>
<circle cx="60" cy="118.2" r=".88"/>
<circle cx="261.1" cy="192.3" r=".88"/>
<circle cx="266.3" cy="142.9" r=".88"/>
<circle cx="250.5" cy="142.9" r=".88"/>
<circle cx="266.3" cy="114.7" r=".88"/>
<circle cx="252.2" cy="114.7" r=".88"/>
<circle cx="252.2" cy="82.9" r=".88"/>
<circle cx="266.3" cy="82.9" r=".88"/>
<circle cx="248.7" cy="58.2" r=".88"/>
</g>
<text font-size="4.6" fill="#00f" x="270.8" y="238.3">De Decoder</text>
<g font-size="4.2" fill="#00f">
<text x="392.5" y="238.6">1.0</text>
<text x="22.9" y="241.7">Most Significant Bit First</text>
<text x="310.9" y="248.1">Not a Robot</text>
<text x="304" y="255.9">2025-06-04</text>
</g>
<g font-size="3.9" fill="#00f">
<text x="94.6" y="22.2" transform="rotate(-90 94.6 22.2)">+</text>
<text x="212.8" y="22.2" transform="rotate(-90 212.8 22.2)">+</text>
<text x="69.9" y="29.3" transform="rotate(-90 69.9 29.3)">+</text>
<text x="135.2" y="29.3" transform="rotate(-90 135.2 29.3)">+</text>
<text x="290.4" y="29.3" transform="rotate(-90 290.4 29.3)">+</text>
<text x="313.3" y="29.3" transform="rotate(-90 313.3 29.3)">+</text>
<text x="336.3" y="29.3" transform="rotate(-90 336.3 29.3)">+</text>
<text x="361" y="29.3" transform="rotate(-90 361 29.3)">+</text>
<text x="149.3" y="62.8" transform="rotate(-90 149.3 62.8)">+</text>
<text x="187.7" y="76.8">+</text>
<text x="92.9" y="82.2" transform="rotate(-90 92.9 82.2)">+</text>
<text x="69.9" y="89.3" transform="rotate(-90 69.9 89.3)">+</text>
<text x="165.2" y="92.8" transform="rotate(-90 165.2 92.8)">+</text>
<text x="365.8" y="98.1">+</text>
<text x="187.7" y="108.6">+</text>
<text x="182.8" y="122.8" transform="rotate(-90 182.8 122.8)">+</text>
<text x="187.7" y="138.6">+</text>
<text x="323.5" y="142.2">+</text>
<text x="297" y="149.2">+</text>
<text x="277.6" y="179.3">+</text>
<text x="152.3" y="200">+</text>
</g>
<g font-size="3.9" fill="#800">
<text x="250.5" y="233.9">TITLE:</text>
<text x="379.1" y="238.6">REV:</text>
<text x="287.4" y="248.1">Company:</text>
<text x="378.7" y="248.7">Sheet: 1/1</text>
<text x="287.4" y="255.8">Date:</text>
<text x="336.4" y="255.9">Drawn By: Joost Markerink</text>
</g>
<g font-size="3.2" fill="#800">
<text x="41.6" y="6.5">1</text>
<text x="110.8" y="6.5">2</text>
<text x="179.9" y="6.5">3</text>
<text x="249.1" y="6.5">4</text>
<text x="318.2" y="6.5">5</text>
<text x="4.1" y="41.6">A</text>
<text x="405.9" y="41.6">A</text>
<text x="4.1" y="110.8">B</text>
<text x="405.9" y="110.8">B</text>
<text x="4.1" y="179.9">C</text>
<text x="405.9" y="179.9">C</text>
<text x="41.6" y="260.5">1</text>
<text x="110.8" y="260.5">2</text>
<text x="179.9" y="260.5">3</text>
<text x="249.1" y="260.5">4</text>
<text x="318.2" y="260.5">5</text>
</g>
<g font-size="3.2" fill="#000080">
<text x="139" y="29.9">C2</text>
<text x="139" y="33.2">0.1u</text>
<text x="96" y="41.4">10k</text>
<text x="96" y="38.1">R9</text>
<text x="214.1" y="41.4">10k</text>
<text x="214.1" y="38.1">R12</text>
<text x="71.3" y="45.2">R6</text>
<text x="136.5" y="45.2">R1</text>
<text x="291.7" y="45.2">R11</text>
<text x="314.7" y="45.2">R16</text>
<text x="337.6" y="45.2">R17</text>
<text x="362.3" y="45.2">R18</text>
<text x="39" y="53.2">JA1</text>
<text x="50.8" y="52.2">R5</text>
<text x="71.3" y="48.5">10k</text>
<text x="99.1" y="52.3">Q11</text>
<text x="136.5" y="48.5">10k</text>
<text x="217.3" y="52.3">Q17</text>
<text x="291.7" y="48.5">1k</text>
<text x="314.7" y="48.5">1k</text>
<text x="337.6" y="48.5">1k</text>
<text x="362.3" y="48.5">1k</text>
<text x="39" y="56.4">A</text>
<text x="50.8" y="55.4">100k</text>
<text x="74.4" y="59.4">Q9</text>
<text x="139.7" y="59.4">Q1</text>
<text x="296" y="59.3">LED1</text>
<text x="318.9" y="59.3">LED2</text>
<text x="341.8" y="59.3">LED3</text>
<text x="366.5" y="59.3">LED4</text>
<text x="153.1" y="63.4">C3</text>
<text x="153.1" y="66.7">0.1u</text>
<text x="201.6" y="69.8">R13</text>
<text x="237.8" y="66.4">U1</text>
<text x="254.4" y="66.1">Q29</text>
<text x="65.6" y="75.3">Q25</text>
<text x="139.7" y="73.5">Q2</text>
<text x="201.6" y="73">10k</text>
<text x="294.9" y="73.5">Q13</text>
<text x="317.9" y="73.5">Q14</text>
<text x="340.8" y="73.5">Q15</text>
<text x="365.5" y="73.5">Q16</text>
<text x="150.6" y="82">10k</text>
<text x="150.6" y="78.7">R2</text>
<text x="217.3" y="84.1">Q18</text>
<text x="153.8" y="92.9">Q4</text>
<text x="169" y="93.4">C4</text>
<text x="237.8" y="91">U2</text>
<text x="256.2" y="90.8">Q30</text>
<text x="94.2" y="101.4">10k</text>
<text x="94.2" y="98.1">R10</text>
<text x="169" y="96.7">0.1u</text>
<text x="201.6" y="101.5">R14</text>
<text x="71.3" y="105.2">R7</text>
<text x="153.8" y="107">Q3</text>
<text x="201.6" y="104.8">10k</text>
<text x="378.2" y="105.2">R22</text>
<text x="39" y="113.2">JA2</text>
<text x="50.8" y="112.2">R8</text>
<text x="71.3" y="108.4">10k</text>
<text x="97.4" y="112.3">Q12</text>
<text x="166.5" y="112">10k</text>
<text x="166.5" y="108.7">R3</text>
<text x="378.2" y="108.4">1k</text>
<text x="39" y="116.4">B</text>
<text x="50.8" y="115.4">100k</text>
<text x="74.4" y="119.3">Q10</text>
<text x="217.3" y="115.8">Q19</text>
<text x="382.4" y="119.2">LED5</text>
<text x="169.7" y="122.9">Q6</text>
<text x="186.6" y="123.4">C5</text>
<text x="237.8" y="122.8">U3</text>
<text x="256.2" y="122.5">Q28</text>
<text x="186.6" y="126.6">0.1u</text>
<text x="201.6" y="131.5">R15</text>
<text x="169.7" y="137">Q5</text>
<text x="201.6" y="134.8">10k</text>
<text x="381.4" y="133.5">Q23</text>
<text x="65.6" y="140.5">Q24</text>
<text x="184.1" y="141.9">10k</text>
<text x="184.1" y="138.7">R4</text>
<text x="270.4" y="143.8">R23</text>
<text x="217.3" y="145.8">Q20</text>
<text x="270.4" y="147.1">100k</text>
<text x="335.8" y="149.3">R20</text>
<text x="346.2" y="149.2">R21</text>
<text x="187.3" y="152.9">Q8</text>
<text x="237.8" y="152.8">U4</text>
<text x="254.4" y="150.8">Q27</text>
<text x="335.8" y="152.5">10k</text>
<text x="346.2" y="152.4">1k</text>
<text x="309.4" y="159.6">10k</text>
<text x="309.4" y="156.3">R19</text>
<text x="187.3" y="167">Q7</text>
<text x="339" y="163.4">Q22</text>
<text x="312.6" y="170.5">Q21</text>
<text x="236.4" y="183.8">J1</text>
<text x="337.1" y="183.4">Q</text>
<text x="337.1" y="180.2">JA3</text>
<text x="167.2" y="191.5">C1</text>
<text x="236.4" y="187">power</text>
<text x="275.5" y="186.4">Q26</text>
<text x="167.2" y="194.7">10uf</text>
</g>
<g font-size="3.2" fill="#00f">
<text x="239.9" y="57.9">2</text>
<text x="239.9" y="54.3">1</text>
<text x="239.9" y="61.4">3</text>
<text x="239.9" y="82.5">2</text>
<text x="239.9" y="79">1</text>
<text x="239.9" y="86.1">3</text>
<text x="239.9" y="110.8">1</text>
<text x="239.9" y="117.8">3</text>
<text x="239.9" y="114.3">2</text>
<text x="239.9" y="140.8">1</text>
<text x="239.9" y="147.8">3</text>
<text x="239.9" y="144.3">2</text>
</g>
<g font-size="3.2">
<text x="231.8" y="193.3">1</text>
<text x="231.8" y="196.9">3</text>
<text x="244.5" y="193.3">2</text>
<text x="244.5" y="196.9">4</text>
<text x="231.8" y="200.4">5</text>
<text x="231.8" y="203.9">7</text>
<text x="244.5" y="200.4">6</text>
<text x="244.5" y="203.9">8</text>
<text x="231.8" y="207.4">9</text>
<text x="244.5" y="207.4">10</text>
</g>
</svg>
